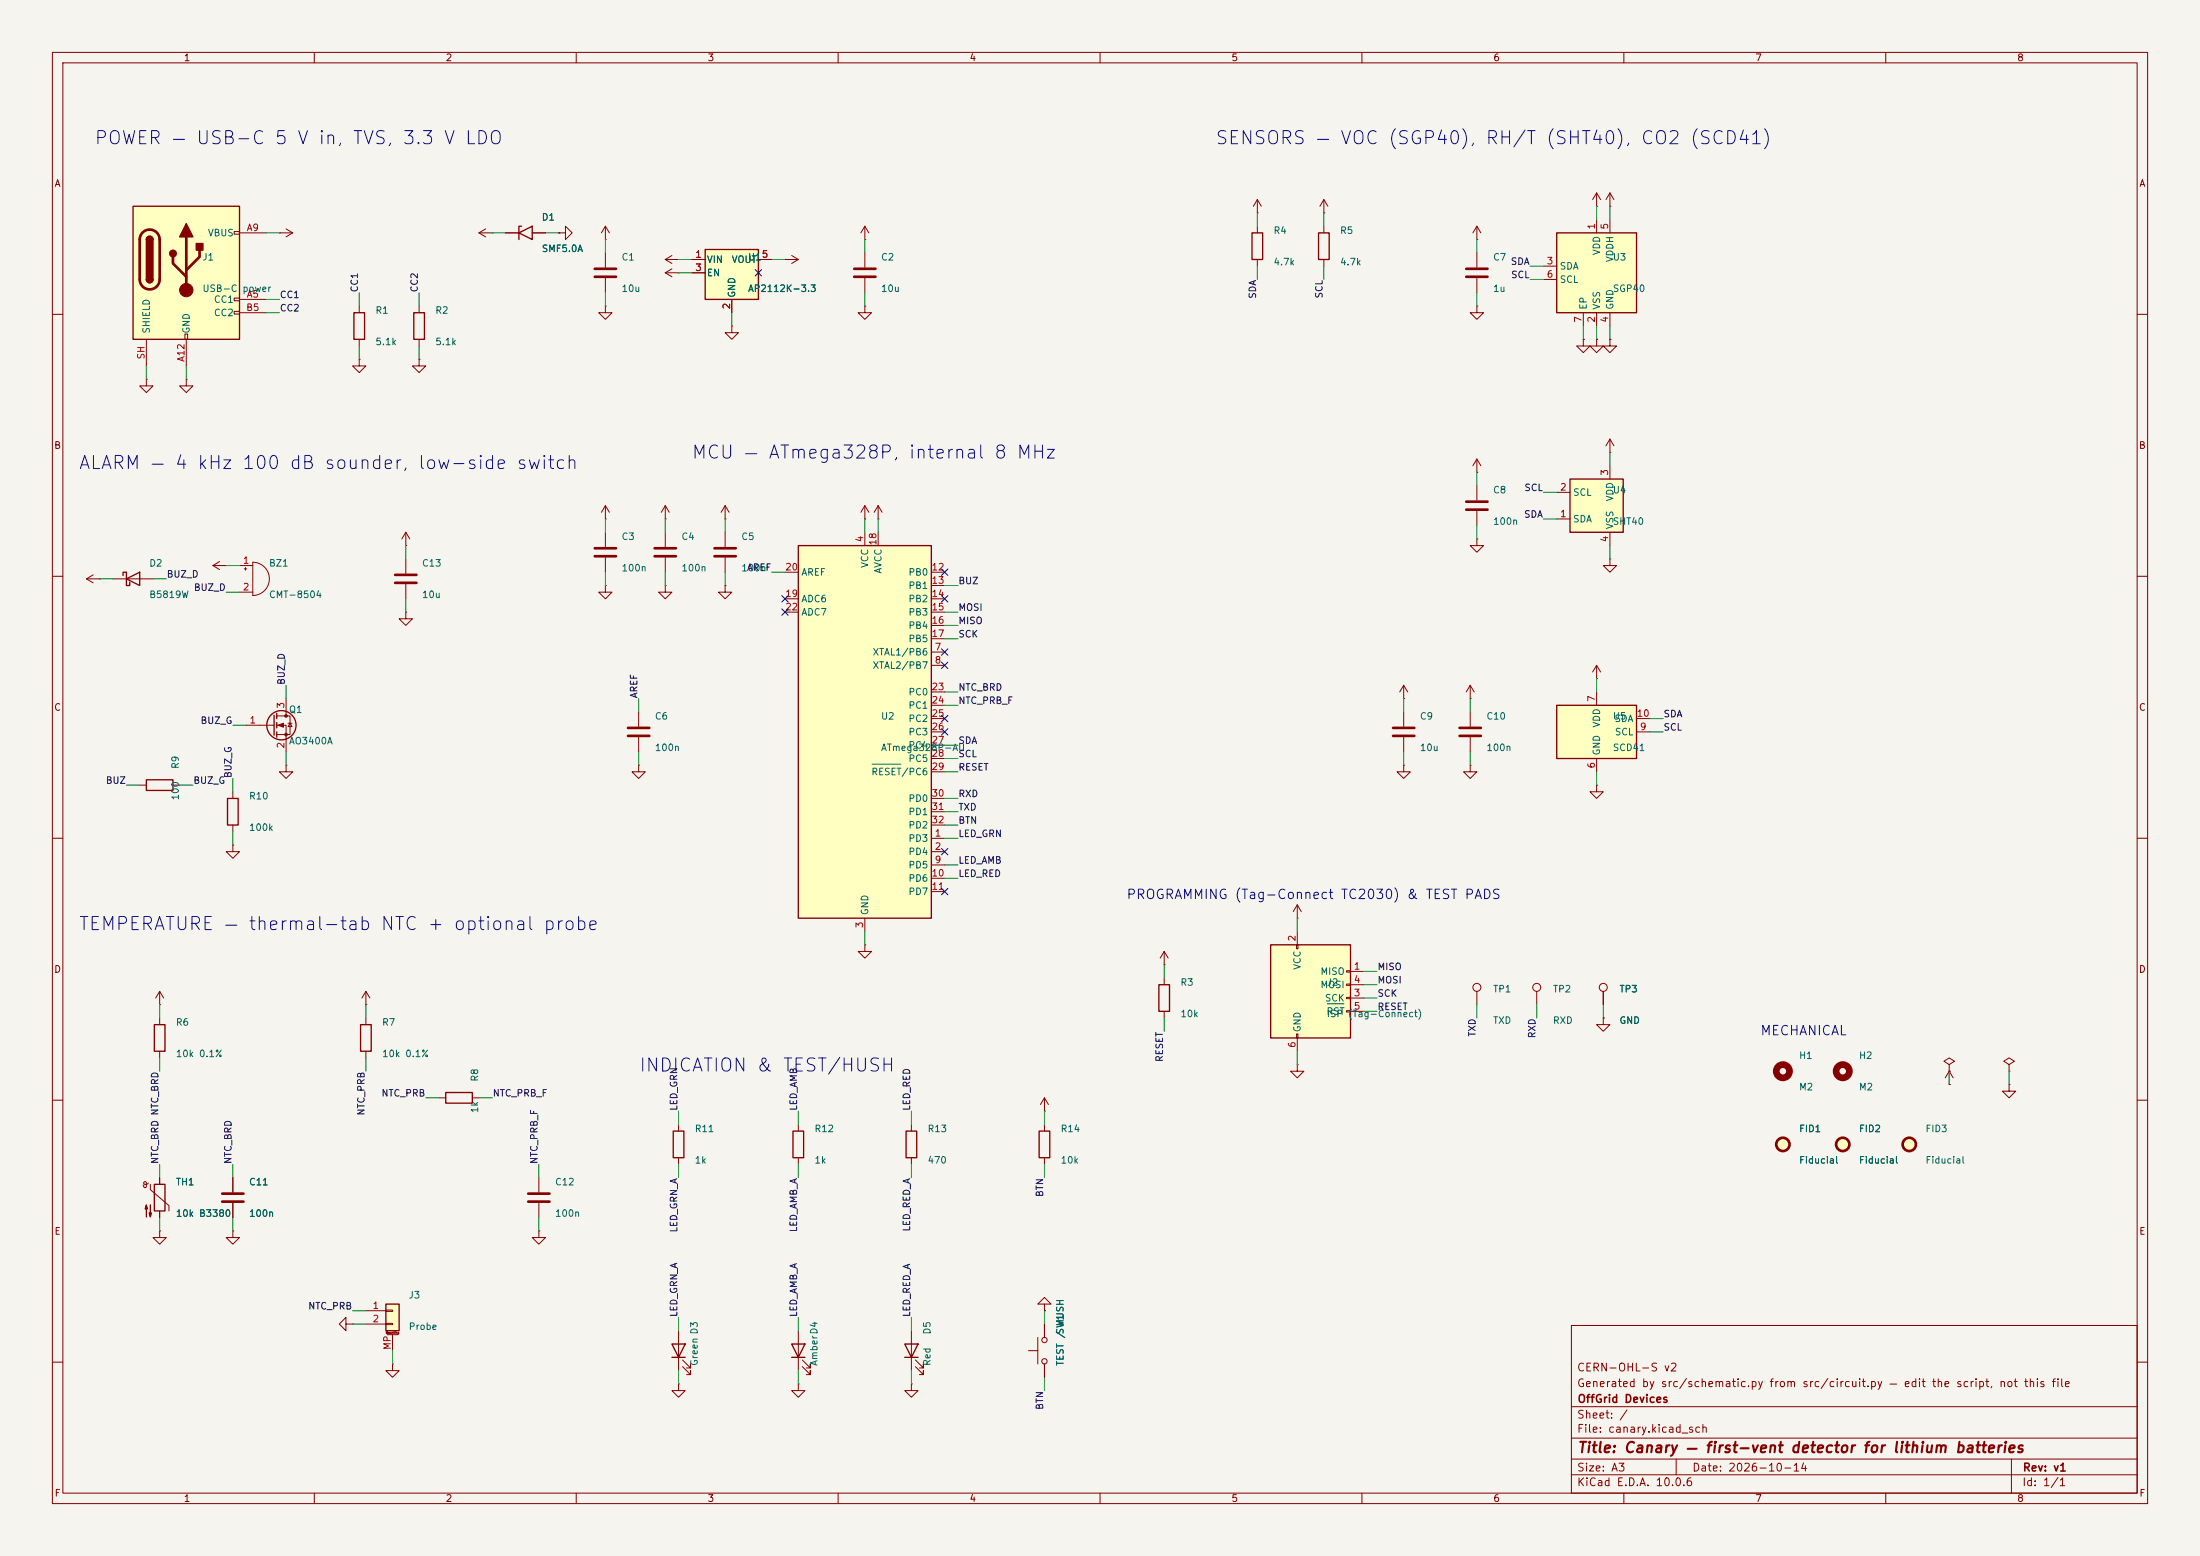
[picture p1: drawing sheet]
<svg xmlns="http://www.w3.org/2000/svg" width="420mm" height="297mm" viewBox="0 0 420 297" stroke-linecap="round" stroke-linejoin="round" font-family="sans-serif">
<path d="M0 0h420v297h-420z" fill="#f5f4ef" stroke="#f5f4ef" stroke-width=".19"/>
<g fill="none" stroke="#840000" stroke-width=".19">
<path d="M10 10h400v277h-400zM12 12h396v273h-396zM60 10v2M110 10v2M160 10v2M210 10v2M260 10v2M310 10v2M360 10v2M96.5 44.5h2.6M101.6 44.5h2.5M106.7 44.5h1.2v-1.3l1.3 1.3-1.3 1.2v-1.2"/>
<path d="M106.7 44.5h.1M115.6 58.4v1.3h1.2l-1.2 1.3-1.3-1.3h1.3M115.6 58.4h.1M115.6 45.7h.1M115.6 43.2l-.8 1.3M115.6 43.2l.7 1.3M115.6 43.2v2.5M115.6 48.3v2.8M115.6 53.1v2.8M240 43.2v1.3M240 49.5v1.3M252.7 43.2v1.3"/>
<path d="M252.7 49.5v1.3M10 60h2M304.8 64.8v1.2h1.3l-1.3 1.3-1.3-1.3h1.3M304.8 64.8h.1M307.3 64.8v1.2h1.3l-1.3 1.3-1.2-1.3h1.2M307.3 64.8h.1M408 60h2M10 110h2M408 110h2M10 160h2M408 160h2M10 210h2"/>
<path d="M408 210h2M30.5 234.9v1.3h1.2l-1.2 1.3-1.3-1.3h1.3M30.5 234.9h.1M44.4 234.9v1.3h1.3l-1.3 1.3-1.2-1.3h1.2M44.4 234.9h.1M102.9 234.9v1.3h1.2l-1.2 1.3-1.3-1.3h1.3M102.9 234.9h.1M102.9 224.8v2.8M102.9 229.6v2.8M300 253h108v32h-108zM10 260h2M300 278.5h108"/>
<path d="M300 274.5h108M300 268.5h108M320 278.5v3M384 278.5v6.5M408 260h2M60 285v2M110 285v2M160 285v2M210 285v2M260 285v2M300 281.5h108M310 285v2"/>
<path d="M360 285v2"/>
</g>
<path d="M113.5 51.3h4.1M113.5 52.8h4.1M100.8 227.8h4.1M100.8 229.4h4.1" fill="none" stroke="#840000" stroke-width=".51"/>
<path d="M99.1 44.5l2.5-1.3v2.5zM99.6 43.2h-.5v2.5M239 44.5h2v5h-2zM251.7 44.5h2v5h-2z" fill="none" stroke="#840000" stroke-width=".25"/>
<path d="M297.2 44.5h15.2v15.2h-15.2z" fill="#ffffc2"/>
<path d="M297.2 44.5h15.2v15.2h-15.2z" fill="none" stroke="#840000" stroke-width=".25"/>
<g fill="none" stroke="#840000" stroke-width=".19">
<path d="M281.9 45.7h.1M281.9 43.2l-.7 1.3M281.9 43.2l.8 1.3M281.9 43.2v2.5M294.6 50.8h2.6M294.6 53.3h2.6M302.3 59.7v2.5M304.8 41.9v2.6M304.8 59.7v2.5M307.3 41.9v2.6M307.3 59.7v2.5M302.3 64.8v1.2h1.2l-1.2 1.3-1.3-1.3h1.3"/>
<path d="M302.3 64.8h.1M16.5 110.5l1.3 .8M16.5 110.5h2.5M17.8 109.7l-1.3 .8M19 110.5h.1M138.4 101.6v2.8M138.4 106.4v2.8"/>
</g>
<path d="M136.4 104.6h4.1M136.4 106.2h4.1" fill="none" stroke="#840000" stroke-width=".51"/>
<path d="M297.2 134.6h15.2v10.2h-15.2z" fill="#ffffc2"/>
<path d="M297.2 134.6h15.2v10.2h-15.2z" fill="none" stroke="#840000" stroke-width=".25"/>
<path d="M304.8 132.1v2.5M312.4 139.7h2.6M312.4 137.2h2.6M304.8 144.8v2.5" fill="none" stroke="#840000" stroke-width=".19"/>
<path d="M25.4 39.4h20.3v25.4h-20.3z" fill="#ffffc2"/>
<g fill="none" stroke="#840000" stroke-width=".19">
<path d="M44.7 44.2h1v.5h-1zM44.7 56.9h1v.5h-1zM44.7 59.4h1v.5h-1zM45.7 57.2h5.1M45.7 44.5h5.1M45.7 59.7h5.1M53.3 44.5h.1M53.3 44.5h2.6M54.6 43.7l1.3 .8M55.9 44.5l-1.3 .7M91.4 44.5h2.6M91.4 44.5l1.3 .7"/>
<path d="M92.7 43.7l-1.3 .8M94 44.5h.1M27.9 64.8v5.1M35.3 63.8h.5v1h-.5zM35.6 64.8v5.1M139.7 62.2v1.3h1.3l-1.3 1.3-1.3-1.3h1.3M139.7 62.2h.1M280.7 133.4h.1M280.7 130.8l-.8 1.3M280.7 130.8l.7 1.3M280.7 130.8v2.6M280.7 135.9v2.8"/>
<path d="M304.8 129.5h.1M304.8 127l-.8 1.3M304.8 127l.8 1.3M304.8 127v2.5M44.4 151.1v1.3M44.4 157.5v1.3M280.7 146.1v1.2h1.2l-1.2 1.3-1.3-1.3h1.3M280.7 146.1h.1M280.7 140.7v2.8M44.4 161.3v1.3h1.3l-1.3 1.2-1.2-1.2h1.2M44.4 161.3h.1M27.9 225.8v.7l-.1 .2-.3-.1-.2-.4"/>
<path d="M27.9 225.8l-.2-.2-.3 .2 .1 .2 .3 .1 .5-.3M28.7 226.1v1l3.6 3v1M30.5 224.8v1.3M30.5 231.1v1.3M44.4 224.8v2.8M44.4 229.6v2.8"/>
</g>
<path d="M25.4 39.4h20.3v25.4h-20.3zM27.9 45.7a.64 .64 0 0 1 .7-.6 .64 .64 0 0 1 .6 .6M27.9 53.3a.64 .64 0 0 0 .7 .7 .64 .64 0 0 0 .6-.7M43.4 152.4h2.1v5.1h-2.1zM29.5 226.1h2v5h-2z" fill="none" stroke="#840000" stroke-width=".25"/>
<path d="M27.2 44.4a1.9 1.9 0 0 1 2.1-.4 1.9 1.9 0 0 1 1.2 1.7v7.6a1.91 1.91 0 0 1-1.9 1.9 1.91 1.91 0 0 1-1.9-1.9v-7.7l.1-.7zM33 49v1.3l2.6 2.5M35.6 45.2v10.2M38.1 47.8v1.2l-2.5 2.6M278.6 138.9h4.1M278.6 140.5h4.1M42.4 227.8h4.1M42.4 229.4h4.1" fill="none" stroke="#840000" stroke-width=".51"/>
<g fill="#840000" stroke="#840000" stroke-width=".25">
<path d="M27.9 45.7h1.3v7.6h-1.3z"/>
<path d="M28.1 45.3a.64 .64 0 0 1 .7-.2 .64 .64 0 0 1 .4 .6h-1.3z"/>
<path d="M27.9 53.3h1.3a.64 .64 0 0 1-.6 .7 .64 .64 0 0 1-.7-.7z"/>
<path d="M35.6 42.7l1.2 2.5h-2.5z"/>
<path d="M37.5 46.5h1.2v1.3h-1.2z"/>
<circle cx="33" cy="48.4" r=".63"/>
</g>
<g fill="#840000" stroke="#840000" stroke-width=".19">
<path d="M27.9 230l.3 .8h-.5l.2-.8v2.3z"/>
<path d="M28.7 230v2.3l-.3-.8h.6l-.3 .8z"/>
<circle cx="35.6" cy="55.4" r="1.27"/>
</g>
<path d="M299.7 91.4h10.2v10.2h-10.2z" fill="#ffffc2"/>
<path d="M299.7 91.4h10.2v10.2h-10.2z" fill="none" stroke="#840000" stroke-width=".25"/>
<g fill="none" stroke="#840000" stroke-width=".19">
<path d="M149.9 49.5h.1M149.9 49.5h2.5M151.1 48.8l1.3 .7M152.4 49.5l-1.3 .8M297.2 99.1h2.5M297.2 94h2.5M307.3 86.4h.1M307.3 83.8v2.6M307.3 88.9v2.5M307.3 83.8l-.7 1.3M307.3 83.8l.8 1.3M307.3 106.7v1.3h1.3l-1.3 1.2-1.2-1.2h1.2"/>
<path d="M307.3 106.7h.1M307.3 101.6v2.5M30.5 191.8h.1M30.5 189.2l-.8 1.3M30.5 189.2l.7 1.3M30.5 189.2v2.6M372.1 203.2l1-.6-1-.7-1 .7 1 .6v1.3M372.1 204.5h.1"/>
</g>
<path d="M73.7 248.9h2.5v5.1h-2.5z" fill="#ffffc2"/>
<g fill="none" stroke="#840000" stroke-width=".25">
<path d="M52.3 136.5v3.8M52.8 136.1v1.1M52.8 137.9v1M52.8 139.7v1M27.9 148.8h5.1v2.1h-5.1zM29.5 195.6h2v5.1h-2zM68.8 195.6h2.1v5.1h-2.1zM85.1 208.5h5.1v2.1h-5.1zM128.5 215.9h2.1v5.1h-2.1zM151.4 215.9h2v5.1h-2zM173 215.9h2v5.1h-2zM198.4 215.9h2v5.1h-2z"/>
<path d="M73.7 248.9h2.5v5.1h-2.5zM128.3 256.5h2.5l-1.3 2.6zM128.3 259.1h2.5M151.1 256.5h2.6l-1.3 2.6zM151.1 259.1h2.6M172.7 256.5h2.6l-1.3 2.6zM172.7 259.1h2.6"/>
<circle cx="53.7" cy="138.4" r="2.79"/>
</g>
<g fill="none" stroke="#840000" stroke-width=".19">
<path d="M240 38.1l-.7 1.3M240 38.1l.8 1.3M240 38.1v2.5M252.7 38.1l-.7 1.3M252.7 38.1l.8 1.3M252.7 38.1v2.5M304.8 39.4h.1M304.8 36.8l-.8 1.3M304.8 36.8l.8 1.3M304.8 36.8v2.6M307.3 39.4h.1M307.3 36.8l-.7 1.3"/>
<path d="M307.3 36.8l.8 1.3M307.3 36.8v2.6M127 49.5l1.3 .8M127 49.5h2.5M128.3 48.8l-1.3 .7M129.5 49.5h.1M165.1 58.4v1.3h1.3l-1.3 1.3-1.3-1.3h1.3M165.1 58.4h.1M165.1 45.7h.1M165.1 43.2v2.5M165.1 48.3v2.8M165.1 53.1v2.8"/>
<path d="M165.1 43.2l-.8 1.3M165.1 43.2l.8 1.3M240 40.6h.1M252.7 40.6h.1M281.9 58.4v1.3h1.3l-1.3 1.3-1.2-1.3h1.2M281.9 58.4h.1M281.9 48.3v2.8M281.9 53.1v2.8M68.6 68.6v1.3h1.2l-1.2 1.2-1.3-1.2h1.3M68.6 68.6h.1M80 68.6v1.3h1.3l-1.3 1.2-1.3-1.2h1.3M80 68.6h.1"/>
<path d="M127 99.1h.1M127 96.5l-.8 1.3M127 96.5l.8 1.3M127 96.5v2.6M165.1 99.1h.1M165.1 96.5v2.6M165.1 96.5l-.8 1.3M165.1 96.5l.8 1.3M167.6 99.1h.1M167.6 96.5l-.7 1.3M167.6 96.5l.8 1.3M167.6 96.5v2.6"/>
<path d="M45.7 108h2.6M45.7 113h2.6M46.6 108.6h.5M46.9 108.3v.5M48.3 107.3a3.2 3.2 0 0 1 3.1 3.2 3.2 3.2 0 0 1-3.1 3.2zM77.5 116.8v1.3h1.2l-1.2 1.3-1.3-1.3h1.3M77.5 116.8h.1M77.5 104.1h.1M77.5 101.6l-.8 1.3M77.5 101.6l.7 1.3M77.5 101.6v2.5M77.5 106.7v2.8"/>
<path d="M77.5 111.5v2.8M115.6 111.8v1.2h1.2l-1.2 1.3-1.3-1.3h1.3M115.6 111.8h.1M127 111.8v1.2h1.3l-1.3 1.3-1.3-1.3h1.3M127 111.8h.1M127 101.6v2.8M127 106.4v2.8M47 138.4h5.3M52.8 136.7h2.6v3.5h-2.6M52.8 138.4h1.8v5.1M54.6 133.4v3.3M55 138h.8"/>
<path d="M55.4 138l.4 .7h-.8zM121.9 135.9v2.8M268 133.4h.1M268 130.8l-.8 1.3M268 130.8l.7 1.3M268 130.8v2.6M26.7 149.9h1.2M33 149.9h1.3M54.6 146.1v1.2h1.3l-1.3 1.3-1.3-1.3h1.3M54.6 146.1h.1M121.9 146.1v1.2h1.3l-1.3 1.3-1.3-1.3h1.3M121.9 146.1h.1"/>
<path d="M121.9 140.7v2.8M268 146.1v1.2h1.2l-1.2 1.3-1.3-1.3h1.3M268 146.1h.1M304.8 149.9v1.2h1.3l-1.3 1.3-1.3-1.3h1.3M304.8 149.9h.1M30.5 194.3v1.3M69.8 191.8h.1M69.8 189.2v2.6M69.8 194.3v1.3M69.8 189.2l-.7 1.3M69.8 189.2l.8 1.3M281.9 189.2v2.6"/>
<path d="M293.4 189.2v2.6M306.1 194.3v1.3h1.2l-1.2 1.3-1.3-1.3h1.3M306.1 194.3h.1M306.1 189.2v2.6M30.5 200.7v1.2M69.8 200.7v1.2M83.8 209.6h1.3M90.2 209.6h1.2M129.5 214.6v1.3M152.4 214.6v1.3M174 214.6v1.3M199.4 214.6v1.3"/>
<path d="M372.1 207h.1M372.1 204.5l-.8 1.2M372.1 204.5l.8 1.2M372.1 204.5v2.5M383.5 203.2l1.1-.6-1.1-.7-1 .7 1 .6v1.3M383.5 204.5h.1M383.5 207v1.3h1.3l-1.3 1.3-1.2-1.3h1.2M383.5 207h.1M129.5 221v1.2M152.4 221v1.2M174 221v1.2M199.4 221v1.2"/>
<path d="M66 252.7v-1.2l-1.2 1.2 1.2 1.3v-1.3h1.3M67.3 252.7h.1M69.8 250.2h3.9M69.8 252.7h3.9M73.7 250.1h1.2v.2h-1.2zM73.7 252.6h1.2v.3h-1.2zM73.9 254.8h2M74.9 254.8v3M129.5 254v7.6M130.3 259.6l1.5 1.5v-.8v.8h-.7M152.4 254v7.6M153.2 259.6l1.5 1.5v-.8v.8h-.8"/>
<path d="M174 254v7.6M174.8 259.6l1.5 1.5v-.8v.8h-.8M196.3 257.8h1.8M198.1 255.3v5M199.4 248.9h1.3l-1.3-1.3-1.3 1.3h1.3v1.3M199.4 250.2h.1M199.4 252.7v2.6M74.9 260.3v1.3h1.3l-1.3 1.3-1.2-1.3h1.2M74.9 260.3h.1M129.5 264.2v1.2h1.3l-1.3 1.3-1.2-1.3h1.2M129.5 264.2h.1M130.3 260.9l1.5 1.5v-.8v.8h-.7"/>
<path d="M153.2 260.9l1.5 1.5v-.8v.8h-.8M174 264.2v1.2h1.3l-1.3 1.3-1.3-1.3h1.3M174 264.2h.1M174.8 260.9l1.5 1.5v-.8v.8h-.8M199.4 260.3v2.6"/>
<circle cx="281.9" cy="188.5" r=".76"/>
<circle cx="293.4" cy="188.5" r=".76"/>
<circle cx="306.1" cy="188.5" r=".76"/>
<circle cx="199.4" cy="259.8" r=".51"/>
<circle cx="199.4" cy="255.8" r=".51"/>
</g>
<g fill="#ffffc2" stroke="#ffffc2" stroke-width=".19">
<circle cx="364.5" cy="218.4" r="1.27"/>
<circle cx="351.8" cy="218.4" r="1.27"/>
<circle cx="340.4" cy="218.4" r="1.27"/>
</g>
<g fill="none" stroke="#840000" stroke-width=".51">
<path d="M163.1 51.3h4M163.1 52.8h4M279.9 51.3h4.1M279.9 52.8h4.1M75.4 109.7h4.1M75.4 111.3h4.1M125 104.6h4M125 106.2h4M119.9 138.9h4.1M119.9 140.5h4.1"/>
<circle cx="340.4" cy="218.4" r="1.27"/>
<circle cx="351.8" cy="218.4" r="1.27"/>
<circle cx="364.5" cy="218.4" r="1.27"/>
</g>
<g fill="none" stroke="#840000" stroke-width="1.3">
<circle cx="340.4" cy="204.5" r="1.27"/>
<circle cx="351.8" cy="204.5" r="1.27"/>
</g>
<g fill="#840000" stroke="#840000" stroke-width=".19">
<path d="M53.1 138.4l1-.4v.8z"/>
<circle cx="54.6" cy="136.7" r=".25"/>
<circle cx="54.6" cy="140.2" r=".25"/>
</g>
<path d="M152.4 104.1h25.4v71.2h-25.4z" fill="#ffffc2"/>
<path d="M23.5 109.9v-.7h.6v2.6h.7v-.7M24.1 110.5l2.6-1.3v2.6zM152.4 104.1h25.4v71.2h-25.4zM221.2 188h2.1v5h-2.1z" fill="none" stroke="#840000" stroke-width=".25"/>
<g fill="none" stroke="#840000" stroke-width=".19">
<path d="M27.9 72.4v1.3h1.3l-1.3 1.2-1.2-1.2h1.2M27.9 72.4h.1M35.6 72.4v1.3h1.2l-1.2 1.2-1.3-1.2h1.3M35.6 72.4h.1M281.9 90.2h.1M281.9 87.6l-.7 1.3M281.9 87.6l.8 1.3M281.9 87.6v2.6M281.9 92.7v2.8M281.9 97.5v2.8M21.6 110.5h7.6M40.6 108l1.3 .7"/>
<path d="M40.6 108h2.6M41.9 107.2l-1.3 .8M43.2 108h.1M115.6 101.6v2.8M115.6 106.4v2.8M138.4 111.8v1.2h1.3l-1.3 1.3-1.2-1.3h1.2M138.4 111.8h.1M149.9 109.2h2.5M149.9 114.3h2.5M149.9 116.8h2.5M165.1 101.6v2.5M167.6 101.6v2.5"/>
<path d="M177.8 109.2h2.5M177.8 111.8h2.5M177.8 114.3h2.5M177.8 116.8h2.5M177.8 119.4h2.5M281.9 102.9v1.2h1.3l-1.3 1.3-1.2-1.3h1.2M281.9 102.9h.1M177.8 124.5h2.5M177.8 127h2.5M177.8 121.9h2.5M177.8 132.1h2.5M177.8 134.6h2.5"/>
<path d="M177.8 137.2h2.5M177.8 139.7h2.5M268 135.9v2.8M177.8 142.2h2.5M177.8 144.8h2.5M177.8 147.3h2.5M177.8 152.4h2.5M177.8 154.9h2.5M177.8 157.5h2.5M268 140.7v2.8M165.1 175.3v2.5M177.8 160h2.5"/>
<path d="M177.8 162.6h2.5M177.8 165.1h2.5M177.8 167.6h2.5M177.8 170.2h2.5M247.6 175.3h.1M247.6 172.7l-.7 1.3M247.6 172.7l.8 1.3M247.6 172.7v2.6M222.2 184.2h.1M222.2 181.6v2.6M222.2 186.7v1.3M222.2 193v1.3"/>
<path d="M222.2 181.6l-.7 1.3M222.2 181.6l.8 1.3M152.4 264.2v1.2h1.3l-1.3 1.3-1.3-1.3h1.3M152.4 264.2h.1"/>
</g>
<path d="M166.5 145.9h5.5" fill="none" stroke="#006464" stroke-width=".19"/>
<path d="M279.9 95.8h4.1M279.9 97.3h4.1M113.5 104.6h4.1M113.5 106.2h4.1M265.9 138.9h4.1M265.9 140.5h4.1" fill="none" stroke="#840000" stroke-width=".51"/>
<path d="M242.6 180.3h15.2v17.8h-15.2z" fill="#ffffc2"/>
<path d="M247.6 177.8v2.5M247.5 180.3h.3v.8h-.3zM247.5 197.4h.3v.7h-.3zM247.6 198.1v2.6M257 185.3h.8v.2h-.8zM257 187.8h.8v.3h-.8zM257 190.4h.8v.2h-.8zM257 192.9h.8v.3h-.8zM257.8 185.4h2.5M257.8 190.5h2.5M257.8 188h2.5M257.8 193h2.5" fill="none" stroke="#840000" stroke-width=".19"/>
<path d="M242.6 180.3h15.2v17.8h-15.2z" fill="none" stroke="#840000" stroke-width=".25"/>
<path d="M253.4 191.6h3.2" fill="none" stroke="#006464" stroke-width=".19"/>
<path d="M134.6 47.6h10.2v9.6h-10.2z" fill="#ffffc2"/>
<path d="M67.6 59.7h2v5.1h-2zM79 59.7h2v5.1h-2zM134.6 47.6h10.2v9.6h-10.2z" fill="none" stroke="#840000" stroke-width=".25"/>
<g fill="none" stroke="#840000" stroke-width=".19">
<path d="M68.6 58.4v1.3M80 58.4v1.3M96.5 44.5h2.6M101.6 44.5h2.5M106.7 44.5h.1M127 52.1h2.5M127 52.1l1.3 .7M128.3 51.3l-1.3 .8M129.5 52.1h.1M132.1 49.5h2.5M132.1 52.1h2.5M139.7 57.2v2.5"/>
<path d="M144.8 49.5h2.5M149.9 49.5h.1M68.6 64.8v1.2M80 64.8v1.2M302.3 64.8h.1M304.8 64.8h.1M307.3 64.8h.1M115.6 99.1h.1M115.6 96.5l-.8 1.3M115.6 96.5l.7 1.3M115.6 96.5v2.6M138.4 99.1h.1"/>
<path d="M138.4 96.5l-.7 1.3M138.4 96.5l.8 1.3M138.4 96.5v2.6M165.1 180.3v1.3h1.3l-1.3 1.3-1.3-1.3h1.3M165.1 180.3h.1M306.1 194.3h.1M306.1 189.2v2.6M199.4 212.1h.1M199.4 209.6l-.8 1.2M199.4 209.6l.8 1.2M199.4 209.6v2.5M247.6 203.2v1.3h1.3l-1.3 1.2-1.2-1.2h1.2"/>
<path d="M247.6 203.2h.1M372.1 204.5h.1M372.1 207h.1M30.5 224.8v1.3M30.5 231.1v1.3M44.4 224.8v2.8M44.4 229.6v2.8M199.4 250.2h.1M199.4 252.7v2.6M199.4 260.3v2.6"/>
</g>
<g fill="none" stroke="#009600" stroke-width=".19">
<path d="M304.8 39.4v2.5M307.3 39.4v2.5M50.8 44.5h2.5M50.8 57.2h2.5M50.8 59.7h2.5M68.6 55.9v2.5M80 55.9v2.5M94 44.5h2.5M104.1 44.5h2.6M115.6 45.7v2.6M115.6 55.9v2.5M129.5 52.1h2.6"/>
<path d="M129.5 49.5h2.6M139.7 59.7v2.5M147.3 49.5h2.6M165.1 45.7v2.6M165.1 55.9v2.5M240 40.6v2.6M240 50.8v2.5M252.7 40.6v2.6M252.7 50.8v2.5M281.9 45.7v2.6M281.9 55.9v2.5M292.1 50.8h2.5"/>
<path d="M292.1 53.3h2.5M27.9 69.9v2.5M35.6 69.9v2.5M68.6 66v2.6M80 66v2.6M302.3 62.2v2.6M304.8 62.2v2.6M307.3 62.2v2.6M115.6 99.1v2.5M127 99.1v2.5M138.4 99.1v2.5M165.1 99.1v2.5"/>
<path d="M167.6 99.1v2.5M281.9 90.2v2.5M294.6 94h2.6M294.6 99.1h2.6M307.3 86.4v2.5M19 110.5h2.6M29.2 110.5h2.5M43.2 108h2.5M43.2 113h2.5M77.5 104.1v2.6M77.5 114.3v2.5M115.6 109.2v2.6"/>
<path d="M127 109.2v2.6M138.4 109.2v2.6M147.3 109.2h2.6M180.3 116.8h2.6M180.3 111.8h2.6M180.3 119.4h2.6M281.9 100.3v2.6M307.3 104.1v2.6M44.4 138.4h2.6M54.6 130.8v2.6M121.9 133.4v2.5M180.3 132.1h2.6"/>
<path d="M180.3 134.6h2.6M180.3 121.9h2.6M268 133.4v2.5M280.7 133.4v2.5M304.8 129.5v2.6M315 139.7h2.5M315 137.2h2.5M24.1 149.9h2.6M34.3 149.9h2.5M44.4 148.6v2.5M44.4 158.8v2.5M54.6 143.5v2.6"/>
<path d="M121.9 143.5v2.6M180.3 142.2h2.6M180.3 144.8h2.6M180.3 147.3h2.6M180.3 152.4h2.6M180.3 154.9h2.6M180.3 157.5h2.6M268 143.5v2.6M280.7 143.5v2.6M304.8 147.3v2.6M165.1 177.8v2.5M180.3 160h2.6"/>
<path d="M180.3 165.1h2.6M180.3 167.6h2.6M247.6 175.3v2.5M30.5 191.8v2.5M69.8 191.8v2.5M222.2 184.2v2.5M222.2 194.3v2.6M260.3 193h2.6M260.3 185.4h2.6M260.3 188h2.6M260.3 190.5h2.6M281.9 191.8v2.5"/>
<path d="M293.4 191.8v2.5M306.1 191.8v2.5M30.5 201.9v2.6M69.8 201.9v2.6M81.3 209.6h2.5M91.4 209.6h2.6M129.5 212.1v2.5M152.4 212.1v2.5M174 212.1v2.5M199.4 212.1v2.5M247.6 200.7v2.5M372.1 204.5v2.5"/>
<path d="M383.5 204.5v2.5M30.5 222.2v2.6M30.5 232.4v2.5M44.4 222.2v2.6M44.4 232.4v2.5M102.9 222.2v2.6M102.9 232.4v2.5M129.5 222.2v2.6M152.4 222.2v2.6M174 222.2v2.6M199.4 222.2v2.6M67.3 252.7h2.5"/>
<path d="M67.3 250.2h2.5M74.9 257.8v2.5M129.5 251.5v2.5M152.4 251.5v2.5M174 251.5v2.5M199.4 250.2v2.5M129.5 261.6v2.6M152.4 261.6v2.6M174 261.6v2.6M199.4 262.9v2.5"/>
</g>
<g fill="none" stroke="#000084" stroke-width=".19">
<path d="M144.2 51.5l1.2 1.2M145.4 51.5l-1.2 1.2M149.3 113.7l1.2 1.2M149.3 116.2l1.2 1.2M150.5 113.7l-1.2 1.2M150.5 116.2l-1.2 1.2M179.7 108.6l1.2 1.2M179.7 113.7l1.2 1.2M180.9 108.6l-1.2 1.2M180.9 113.7l-1.2 1.2M179.7 136.6l1.2 1.2M179.7 139.1l1.2 1.2"/>
<path d="M179.7 123.9l1.2 1.2M179.7 126.4l1.2 1.2M180.9 136.6l-1.2 1.2M180.9 139.1l-1.2 1.2M180.9 123.9l-1.2 1.2M180.9 126.4l-1.2 1.2M179.7 169.6l1.2 1.2M179.7 162l1.2 1.2M180.9 169.6l-1.2 1.2M180.9 162l-1.2 1.2"/>
</g>
<g font-size="2.5" fill="#0000c2">
<text x="17.9" y="28.2">POWER — USB-C 5 V in, TVS, 3.3 V LDO</text>
<text x="231.9" y="28.2">SENSORS — VOC (SGP40), RH/T (SHT40), CO2 (SCD41)</text>
<text x="131.9" y="88.2">MCU — ATmega328P, internal 8 MHz</text>
<text x="14.9" y="90.2">ALARM — 4 kHz 100 dB sounder, low-side switch</text>
<text x="14.9" y="178.2">TEMPERATURE — thermal-tab NTC + optional probe</text>
<text x="121.9" y="205.2">INDICATION &amp; TEST/HUSH</text>
</g>
<text font-size="2" fill="#840000" x="301" y="277.8">Title: Canary — first-vent detector for lithium batteries</text>
<g font-size="1.8" fill="#0000c2">
<text x="214.9" y="172.1">PROGRAMMING (Tag-Connect TC2030) &amp; TEST PADS</text>
<text x="335.9" y="198.1">MECHANICAL</text>
</g>
<g font-size="1.5" fill="#840000">
<text x="300.9" y="262.1">CERN-OHL-S v2</text>
<text x="300.9" y="265.1">Generated by src/schematic.py from src/circuit.py — edit the script, not this file</text>
<text x="301" y="268.1">OffGrid Devices</text>
<text x="300.9" y="273.8">File: canary.kicad_sch</text>
<text x="300.9" y="271.1">Sheet: /</text>
<text x="300.9" y="281.2">Size: A3</text>
<text x="322.9" y="281.2">Date: 2026-10-14</text>
<text x="386" y="281.2">Rev: v1</text>
<text x="300.9" y="284">KiCad E.D.A. 10.0.6</text>
<text x="385.9" y="284">Id: 1/1</text>
</g>
<g font-size="1.3" fill="#840000">
<text x="35" y="12">1</text>
<text x="85" y="12">2</text>
<text x="135" y="12">3</text>
<text x="185" y="12">4</text>
<text x="235" y="12">5</text>
<text x="285" y="12">6</text>
<text x="335" y="12">7</text>
<text x="385" y="12">8</text>
<text x="10.3" y="36">A</text>
<text x="408.3" y="36">A</text>
<text x="10.2" y="86">B</text>
<text x="408.2" y="86">B</text>
<text x="10.2" y="136">C</text>
<text x="408.2" y="136">C</text>
<text x="10.2" y="186">D</text>
<text x="408.2" y="186">D</text>
<text x="10.3" y="236">E</text>
<text x="408.3" y="236">E</text>
<text x="10.3" y="286">F</text>
<text x="35" y="287">1</text>
<text x="85" y="287">2</text>
<text x="135" y="287">3</text>
<text x="185" y="287">4</text>
<text x="235" y="287">5</text>
<text x="285" y="287">6</text>
<text x="335" y="287">7</text>
<text x="385" y="287">8</text>
<text x="408.3" y="286">F</text>
</g>
<g font-size="1.3" fill="#006464">
<text x="39.6" y="45.4">VBUS</text>
<text x="103.3" y="42.4">D1</text>
<text x="243" y="45">R4</text>
<text x="255.7" y="45">R5</text>
<text x="38.5" y="50">J1</text>
<text x="103.3" y="48.4">SMF5.0A</text>
<text x="118.6" y="50">C1</text>
<text x="134.8" y="50.5">VIN</text>
<text x="134.8" y="53">EN</text>
<text x="139.6" y="50.5">VOUT</text>
<text x="142.7" y="50">U1</text>
<text x="168.1" y="50">C2</text>
<text x="243" y="51">4.7k</text>
<text x="255.7" y="51">4.7k</text>
<text x="284.9" y="50">C7</text>
<text x="297.7" y="51.8">SDA</text>
<text x="305.8" y="48.8" transform="rotate(-90 305.8 48.8)">VDD</text>
<text x="307.8" y="50">U3</text>
<text x="308.3" y="50.1" transform="rotate(-90 308.3 50.1)">VDDH</text>
<text x="38.5" y="56">USB-C</text>
<text x="40.7" y="58.1">CC1</text>
<text x="46.2" y="56">power</text>
<text x="118.6" y="56">10u</text>
<text x="140.7" y="56.9" transform="rotate(-90 140.7 56.9)">GND</text>
<text x="142.7" y="56">AP2112K-3.3</text>
<text x="168.1" y="56">10u</text>
<text x="284.9" y="56">1u</text>
<text x="297.7" y="54.3">SCL</text>
<text x="303.2" y="59.2" transform="rotate(-90 303.2 59.2)">EP</text>
<text x="305.8" y="59.2" transform="rotate(-90 305.8 59.2)">VSS</text>
<text x="307.8" y="56">SGP40</text>
<text x="308.3" y="59.2" transform="rotate(-90 308.3 59.2)">GND</text>
<text x="28.9" y="63.8" transform="rotate(-90 28.9 63.8)">SHIELD</text>
<text x="36.5" y="63.8" transform="rotate(-90 36.5 63.8)">GND</text>
<text x="40.7" y="60.7">CC2</text>
<text x="71.6" y="60.2">R1</text>
<text x="83" y="60.2">R2</text>
<text x="71.6" y="66.2">5.1k</text>
<text x="83" y="66.2">5.1k</text>
<text x="284.9" y="94.5">C8</text>
<text x="300.2" y="94.9">SCL</text>
<text x="307.8" y="94.5">U4</text>
<text x="308.3" y="95.8" transform="rotate(-90 308.3 95.8)">VDD</text>
<text x="284.9" y="100.5">100n</text>
<text x="300.2" y="100">SDA</text>
<text x="307.8" y="100.5">SHT40</text>
<text x="308.3" y="101.1" transform="rotate(-90 308.3 101.1)">VSS</text>
<text x="118.6" y="103.4">C3</text>
<text x="130" y="103.4">C4</text>
<text x="141.4" y="103.4">C5</text>
<text x="28.4" y="108.5">D2</text>
<text x="51.2" y="108.5">BZ1</text>
<text x="80.5" y="108.5">C13</text>
<text x="118.6" y="109.4">100n</text>
<text x="130" y="109.4">100n</text>
<text x="141.4" y="109.4">100n</text>
<text x="152.9" y="110.2">AREF</text>
<text x="166.1" y="108.5" transform="rotate(-90 166.1 108.5)">VCC</text>
<text x="168.6" y="109.6" transform="rotate(-90 168.6 109.6)">AVCC</text>
<text x="173.3" y="110.2">PB0</text>
<text x="173.3" y="112.7">PB1</text>
<text x="28.4" y="114.5">B5819W</text>
<text x="51.2" y="114.5">CMT-8504</text>
<text x="80.5" y="114.5">10u</text>
<text x="152.9" y="115.3">ADC6</text>
<text x="152.9" y="117.8">ADC7</text>
<text x="173.3" y="115.3">PB2</text>
<text x="173.3" y="117.8">PB3</text>
<text x="166.5" y="125.4">XTAL1/PB6</text>
<text x="173.3" y="120.3">PB4</text>
<text x="173.3" y="122.9">PB5</text>
<text x="166.5" y="128">XTAL2/PB7</text>
<text x="55.1" y="136.4">Q1</text>
<text x="124.9" y="137.7">C6</text>
<text x="168.1" y="137.7">U2</text>
<text x="173.3" y="133">PC0</text>
<text x="173.3" y="135.6">PC1</text>
<text x="271" y="137.7">C9</text>
<text x="283.7" y="137.7">C10</text>
<text x="307.8" y="137.7">U5</text>
<text x="55.1" y="142.4">AO3400A</text>
<text x="124.9" y="143.7">100n</text>
<text x="168.1" y="143.7">ATmega328P-AU</text>
<text x="173.3" y="138.1">PC2</text>
<text x="173.3" y="140.7">PC3</text>
<text x="173.3" y="143.2">PC4</text>
<text x="271" y="143.7">10u</text>
<text x="283.7" y="143.7">100n</text>
<text x="305.8" y="139" transform="rotate(-90 305.8 139)">VDD</text>
<text x="307.8" y="143.7">SCD41</text>
<text x="308.1" y="138.1">SDA</text>
<text x="308.2" y="140.7">SCL</text>
<text x="34.4" y="146.9" transform="rotate(-90 34.4 146.9)">R9</text>
<text x="166.2" y="148.3">RESET/PC6</text>
<text x="173.3" y="145.7">PC5</text>
<text x="305.8" y="144.3" transform="rotate(-90 305.8 144.3)">GND</text>
<text x="34.4" y="152.9" transform="rotate(-90 34.4 152.9)">100</text>
<text x="47.4" y="152.9">R10</text>
<text x="173.3" y="153.4">PD0</text>
<text x="173.3" y="155.9">PD1</text>
<text x="47.4" y="158.9">100k</text>
<text x="173.3" y="161">PD3</text>
<text x="173.3" y="158.4">PD2</text>
<text x="173.3" y="163.5">PD4</text>
<text x="173.3" y="166.1">PD5</text>
<text x="173.3" y="168.6">PD6</text>
<text x="173.3" y="171.1">PD7</text>
<text x="166.1" y="174.8" transform="rotate(-90 166.1 174.8)">GND</text>
<text x="248.6" y="185.2" transform="rotate(-90 248.6 185.2)">VCC</text>
<text x="225.2" y="188.5">R3</text>
<text x="252" y="186.4">MISO</text>
<text x="252" y="188.9">MOSI</text>
<text x="252.8" y="191.5">SCK</text>
<text x="253.2" y="188.5">J2</text>
<text x="284.9" y="189.7">TP1</text>
<text x="296.4" y="189.7">TP2</text>
<text x="309.1" y="189.7">TP3</text>
<text x="33.5" y="196.1">R6</text>
<text x="72.8" y="196.1">R7</text>
<text x="225.2" y="194.5">10k</text>
<text x="248.6" y="197.1" transform="rotate(-90 248.6 197.1)">GND</text>
<text x="253.1" y="194">RST</text>
<text x="253.2" y="194.5">ISP (Tag-Connect)</text>
<text x="284.9" y="195.7">TXD</text>
<text x="296.4" y="195.7">RXD</text>
<text x="309.1" y="195.7">GND</text>
<text x="33.5" y="202.1">10k 0.1%</text>
<text x="72.8" y="202.1">10k 0.1%</text>
<text x="343.3" y="202.4">H1</text>
<text x="354.8" y="202.4">H2</text>
<text x="91.6" y="206.6" transform="rotate(-90 91.6 206.6)">R8</text>
<text x="343.3" y="208.4">M2</text>
<text x="354.8" y="208.4">M2</text>
<text x="91.6" y="212.6" transform="rotate(-90 91.6 212.6)">1k</text>
<text x="132.5" y="216.4">R11</text>
<text x="155.4" y="216.4">R12</text>
<text x="177" y="216.4">R13</text>
<text x="202.4" y="216.4">R14</text>
<text x="343.3" y="216.4">FID1</text>
<text x="354.8" y="216.4">FID2</text>
<text x="367.5" y="216.4">FID3</text>
<text x="33.5" y="226.6">TH1</text>
<text x="47.4" y="226.6">C11</text>
<text x="105.9" y="226.6">C12</text>
<text x="132.5" y="222.4">1k</text>
<text x="155.4" y="222.4">1k</text>
<text x="177" y="222.4">470</text>
<text x="202.4" y="222.4">10k</text>
<text x="343.3" y="222.4">Fiducial</text>
<text x="354.8" y="222.4">Fiducial</text>
<text x="367.5" y="222.4">Fiducial</text>
<text x="33.5" y="232.6">10k B3380</text>
<text x="47.4" y="232.6">100n</text>
<text x="105.9" y="232.6">100n</text>
<text x="77.9" y="248.2">J3</text>
<text x="77.9" y="254.2">Probe</text>
<text x="178" y="254.8" transform="rotate(-90 178 254.8)">D5</text>
<text x="203.4" y="254.8" transform="rotate(-90 203.4 254.8)">SW1</text>
<text x="133.5" y="260.8" transform="rotate(-90 133.5 260.8)">Green D3</text>
<text x="156.4" y="260.8" transform="rotate(-90 156.4 260.8)">AmberD4</text>
<text x="178" y="260.8" transform="rotate(-90 178 260.8)">Red</text>
<text x="203.4" y="260.8" transform="rotate(-90 203.4 260.8)">TEST / HUSH</text>
</g>
<g font-size="1.3" fill="#a90000">
<text x="47" y="44.4">A9</text>
<text x="304.8" y="43.9" transform="rotate(-90 304.8 43.9)">1</text>
<text x="307.3" y="43.9" transform="rotate(-90 307.3 43.9)">5</text>
<text x="132.6" y="49.5">1</text>
<text x="132.6" y="52">3</text>
<text x="145.3" y="49.5">5</text>
<text x="295.2" y="50.8">3</text>
<text x="295.2" y="53.3">6</text>
<text x="46.9" y="59.7">B5</text>
<text x="47" y="57.1">A5</text>
<text x="139.7" y="59.2" transform="rotate(-90 139.7 59.2)">2</text>
<text x="302.2" y="61.7" transform="rotate(-90 302.2 61.7)">7</text>
<text x="304.8" y="61.7" transform="rotate(-90 304.8 61.7)">2</text>
<text x="307.3" y="61.7" transform="rotate(-90 307.3 61.7)">4</text>
<text x="27.9" y="68.7" transform="rotate(-90 27.9 68.7)">SH</text>
<text x="35.5" y="69.2" transform="rotate(-90 35.5 69.2)">A12</text>
<text x="297.7" y="93.9">2</text>
<text x="307.3" y="90.9" transform="rotate(-90 307.3 90.9)">3</text>
<text x="297.7" y="99">1</text>
<text x="46.3" y="107.9">1</text>
<text x="165.1" y="103.6" transform="rotate(-90 165.1 103.6)">4</text>
<text x="167.6" y="104.2" transform="rotate(-90 167.6 104.2)">18</text>
<text x="307.3" y="103.6" transform="rotate(-90 307.3 103.6)">4</text>
<text x="46.3" y="113">2</text>
<text x="149.8" y="109.2">20</text>
<text x="177.7" y="109.2">12</text>
<text x="177.7" y="111.7">13</text>
<text x="149.8" y="114.3">19</text>
<text x="149.8" y="116.8">22</text>
<text x="177.7" y="114.3">14</text>
<text x="177.7" y="116.8">15</text>
<text x="177.7" y="119.3">16</text>
<text x="177.7" y="121.9">17</text>
<text x="178.3" y="124.4">7</text>
<text x="178.3" y="127">8</text>
<text x="54.6" y="135.4" transform="rotate(-90 54.6 135.4)">3</text>
<text x="177.7" y="132">23</text>
<text x="177.7" y="134.6">24</text>
<text x="177.7" y="137.1">25</text>
<text x="304.8" y="134.1" transform="rotate(-90 304.8 134.1)">7</text>
<text x="312.4" y="137.1">10</text>
<text x="47.5" y="138.4">1</text>
<text x="54.6" y="143" transform="rotate(-90 54.6 143)">2</text>
<text x="177.7" y="139.7">26</text>
<text x="177.7" y="142.2">27</text>
<text x="313" y="139.7">9</text>
<text x="177.7" y="144.7">28</text>
<text x="177.7" y="147.3">29</text>
<text x="304.8" y="146.8" transform="rotate(-90 304.8 146.8)">6</text>
<text x="177.7" y="152.4">30</text>
<text x="177.7" y="154.9">31</text>
<text x="177.7" y="157.4">32</text>
<text x="178.3" y="160">1</text>
<text x="177.7" y="167.6">10</text>
<text x="178.3" y="162.5">2</text>
<text x="178.3" y="165.1">9</text>
<text x="177.7" y="170.1">11</text>
<text x="165.1" y="177.3" transform="rotate(-90 165.1 177.3)">3</text>
<text x="247.6" y="179.8" transform="rotate(-90 247.6 179.8)">2</text>
<text x="258.3" y="185.4">1</text>
<text x="258.3" y="190.5">3</text>
<text x="258.3" y="187.9">4</text>
<text x="258.3" y="193">5</text>
<text x="247.6" y="200.1" transform="rotate(-90 247.6 200.1)">6</text>
<text x="71" y="250.2">1</text>
<text x="71" y="252.7">2</text>
<text x="74.9" y="257.8" transform="rotate(-90 74.9 257.8)">MP</text>
</g>
<g font-size="1.3" fill="#0f0f0f">
<text x="288.3" y="50.9">SDA</text>
<text x="288.4" y="53.4">SCL</text>
<text x="53.3" y="57.2">CC1</text>
<text x="53.3" y="59.8">CC2</text>
<text x="68.6" y="55.9" transform="rotate(-90 68.6 55.9)">CC1</text>
<text x="80.1" y="55.9" transform="rotate(-90 80.1 55.9)">CC2</text>
<text x="240.1" y="57.1" transform="rotate(-90 240.1 57.1)">SDA</text>
<text x="252.8" y="57.1" transform="rotate(-90 252.8 57.1)">SCL</text>
<text x="290.9" y="94">SCL</text>
<text x="290.8" y="99.1">SDA</text>
<text x="31.7" y="110.6">BUZ_D</text>
<text x="36.9" y="113.1">BUZ_D</text>
<text x="142.5" y="109.3">AREF</text>
<text x="182.9" y="111.8">BUZ</text>
<text x="182.9" y="116.9">MOSI</text>
<text x="182.9" y="119.4">MISO</text>
<text x="182.9" y="122">SCK</text>
<text x="54.7" y="130.8" transform="rotate(-90 54.7 130.8)">BUZ_D</text>
<text x="122" y="133.4" transform="rotate(-90 122 133.4)">AREF</text>
<text x="182.9" y="132.1">NTC_BRD</text>
<text x="182.9" y="134.7">NTC_PRB_F</text>
<text x="317.5" y="137.2">SDA</text>
<text x="38.2" y="138.5">BUZ_G</text>
<text x="182.9" y="142.3">SDA</text>
<text x="317.5" y="139.8">SCL</text>
<text x="20.1" y="149.9">BUZ</text>
<text x="36.8" y="149.9">BUZ_G</text>
<text x="44.5" y="148.6" transform="rotate(-90 44.5 148.6)">BUZ_G</text>
<text x="182.9" y="144.8">SCL</text>
<text x="182.9" y="147.4">RESET</text>
<text x="182.9" y="155">TXD</text>
<text x="182.9" y="152.5">RXD</text>
<text x="182.9" y="157.5">BTN</text>
<text x="182.9" y="160.1">LED_GRN</text>
<text x="182.9" y="167.7">LED_RED</text>
<text x="182.9" y="165.2">LED_AMB</text>
<text x="262.9" y="185.5">MISO</text>
<text x="262.9" y="188">MOSI</text>
<text x="262.9" y="190.6">SCK</text>
<text x="262.9" y="193.1">RESET</text>
<text x="282" y="198" transform="rotate(-90 282 198)">TXD</text>
<text x="222.3" y="202.8" transform="rotate(-90 222.3 202.8)">RESET</text>
<text x="293.4" y="198.3" transform="rotate(-90 293.4 198.3)">RXD</text>
<text x="72.7" y="209.6">NTC_PRB</text>
<text x="94" y="209.6">NTC_PRB_F</text>
<text x="69.9" y="213" transform="rotate(-90 69.9 213)">NTC_PRB</text>
<text x="129.6" y="212.1" transform="rotate(-90 129.6 212.1)">LED_GRN</text>
<text x="152.5" y="212.1" transform="rotate(-90 152.5 212.1)">LED_AMB</text>
<text x="174.1" y="212.1" transform="rotate(-90 174.1 212.1)">LED_RED</text>
<text x="30.5" y="222.3" transform="rotate(-90 30.5 222.3)">NTC_BRD NTC_BRD</text>
<text x="44.5" y="222.3" transform="rotate(-90 44.5 222.3)">NTC_BRD</text>
<text x="102.9" y="222.3" transform="rotate(-90 102.9 222.3)">NTC_PRB_F</text>
<text x="199.5" y="228.6" transform="rotate(-90 199.5 228.6)">BTN</text>
<text x="129.6" y="235.4" transform="rotate(-90 129.6 235.4)">LED_GRN_A</text>
<text x="152.5" y="235.3" transform="rotate(-90 152.5 235.3)">LED_AMB_A</text>
<text x="174.1" y="235.2" transform="rotate(-90 174.1 235.2)">LED_RED_A</text>
<text x="58.7" y="250.3">NTC_PRB</text>
<text x="129.6" y="251.5" transform="rotate(-90 129.6 251.5)">LED_GRN_A</text>
<text x="152.5" y="251.5" transform="rotate(-90 152.5 251.5)">LED_AMB_A</text>
<text x="174.1" y="251.5" transform="rotate(-90 174.1 251.5)">LED_RED_A</text>
<text x="199.5" y="269.2" transform="rotate(-90 199.5 269.2)">BTN</text>
</g>
<text font-size=".4" fill="#840000" x="73.6" y="254.7">Mounting</text>
</svg>
